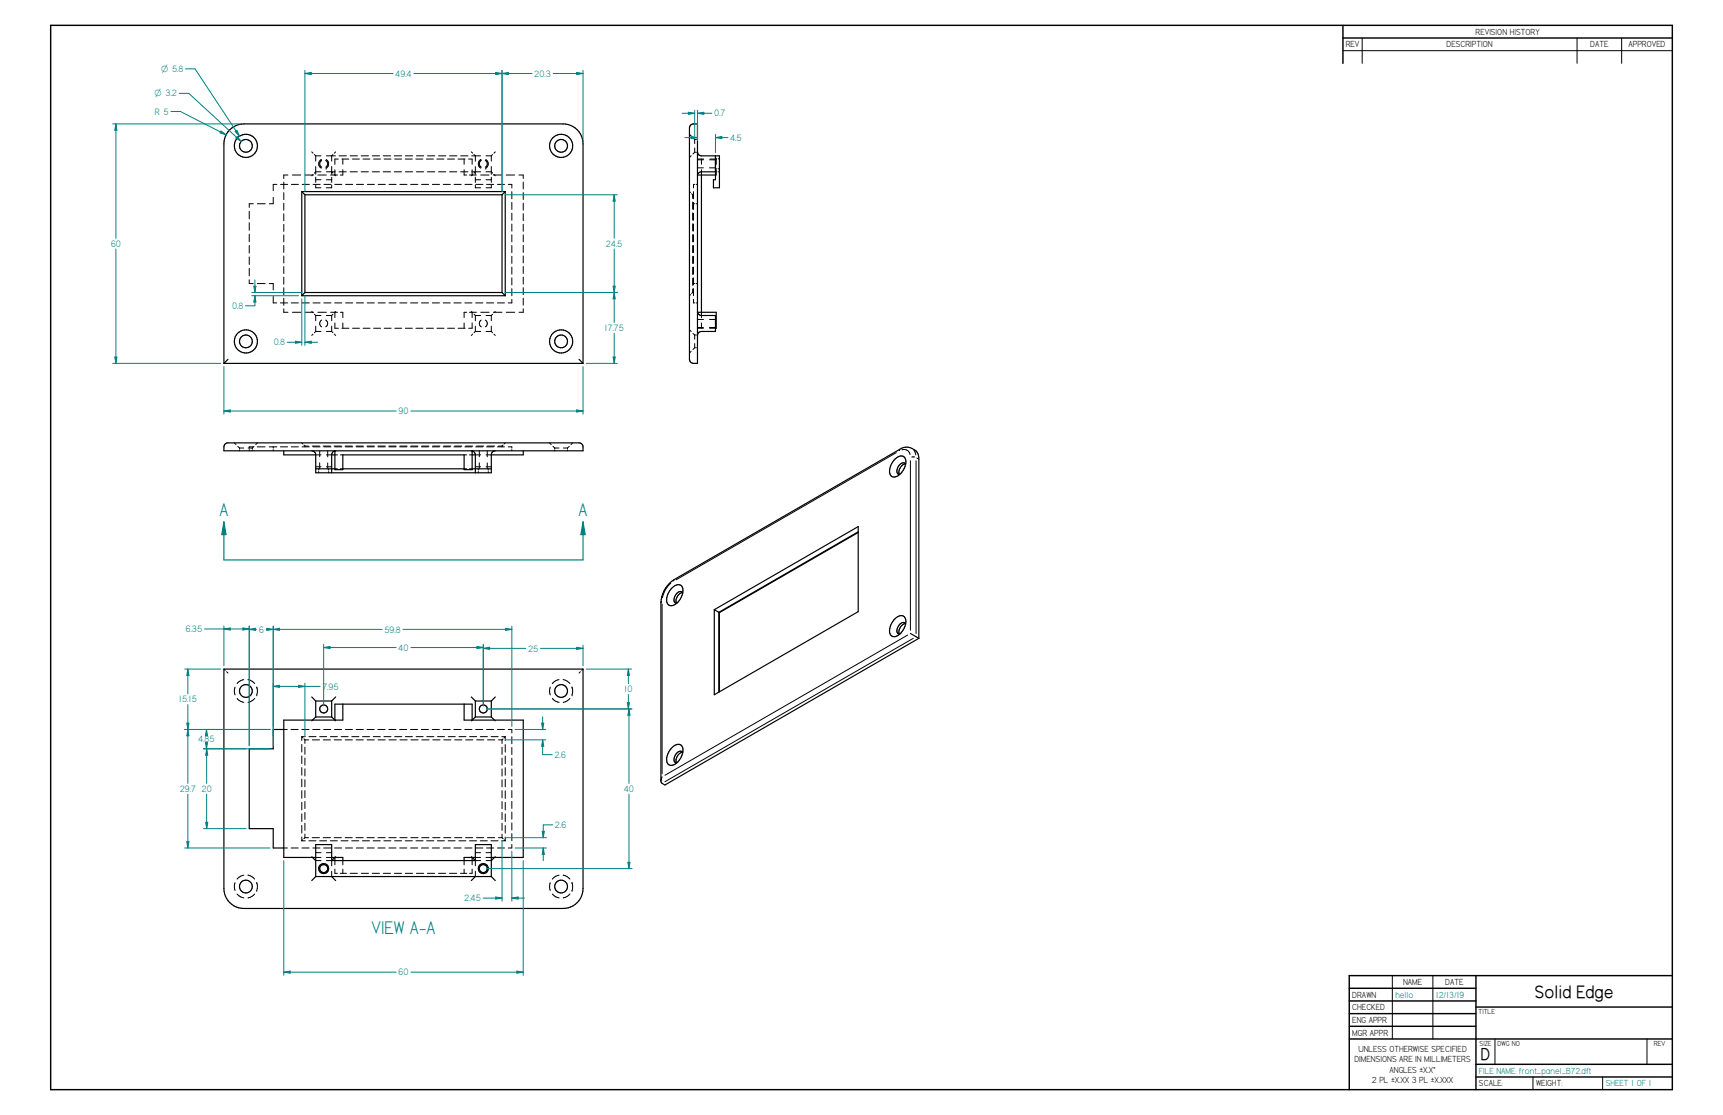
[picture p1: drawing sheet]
<svg xmlns="http://www.w3.org/2000/svg" width="864mm" height="559mm" viewBox="0 0 864 559" stroke-linecap="round" stroke-linejoin="round" font-family="sans-serif">
<g fill="none" stroke="#000" stroke-width=".72">
<path d="M25 13h813v533h-813zM673 13v19M673 19h165M676 495h64M740 489v57M838 489h-162v57M676 502h64M676 508h64M676 514h64M740 505h98M676 521h162M740 533h98"/>
<path d="M740 540h98"/>
</g>
<g fill="none" stroke="#000" stroke-width=".5">
<path d="M683 19v13M790 19v13M813 19v13M673 25h165M156 76l1 1M158 77v1M158 78v3M158 78h3M161 80h.1M161 80a2.5 2.5 0 0 0 0 4M163 80a2.5 2.5 0 0 1 0 4M164 78h4"/>
<path d="M167 77l-1 1v3M168 76v1M170 80h-2v2M170 78h4M171 80h4M172 80v2M176 78h3M177 80h3M181 78h4M182 80h3M187 78h3M187 80h4"/>
<path d="M192 78h4M193 80h3M198 78h3M198 80h3M203 80h4M203 78h4M208 80h4M209 78h3M214 80h3M214 78h4M219 80h4M220 78h3"/>
<path d="M224 80h4M225 78h4M230 80h3M231 78h4M233 80v2M235 80h2v2M236 76l1 1M236 78h5M238 77v1v3M241 80h.1M241 80a2.5 2.5 0 0 0 0 4M244 80a2.5 2.5 0 0 1 0 4"/>
<path d="M244 78h2M246 78v3M247 77l-1 1M248 76v1M346 67v1M346 78v1M347 69l1 1M348 70v2M348 74v2M348 76h1M348 70h1M348 76l-1 1"/>
<path d="M349 76h1M349 70h1M350 80h3M352 80v2M356 80h3v2M359 80h.1M360 80h1M137 99v3h-2M139 92h-2v4M141 92h3M142 91v4M142 97v3"/>
<path d="M144 88h-2v1M146 92h4M147 88h4M151 92h4M153 88h4M157 87l-1 1M157 92h3M158 83v4M158 89v2M158 93v1h3M158 90h3M159 88h5"/>
<path d="M161 86h-3v1M161 80a2 2 0 0 0 0 4M162 92h4M163 80a2 2 0 0 1 0 4M163 84h.1M164 86h4M164 90h2M166 88h3M166 83v4M166 89v2M166 93v1h-2M166 86l1 1"/>
<path d="M168 87v1M168 92h3M168 85v3M170 86h4M172 85v3h-1M173 92h4M175 86h4M179 92h3M181 86h4M184 92h4M187 86h3M190 92h3"/>
<path d="M192 86h4M195 92h4M198 86h3M200 92h4M203 86h4M206 92h3M209 86h3M211 92h4M214 86h4M217 92h3M220 86h3M222 92h4"/>
<path d="M225 86h4M228 92h3M231 86h4M233 85v3h1M233 92h4M235 88h4M236 86h5M237 85v3M237 87l-1 1M238 83v4M238 89v2M238 93v1h3"/>
<path d="M238 86v1M238 90h3M238 92h4M241 88h4M241 80a2 2 0 0 0 0 4M243 80a2 2 0 0 1 0 4M244 84h.1M244 90h2M244 86h2l1 1M244 92h3M246 83v4M246 89v2"/>
<path d="M246 93v1h-2M247 88h5M248 87v1M249 92h4M254 88h4M255 92h2v2M257 96v4M260 88h2v1M262 91v4M262 97v3M346 96v1M347 97v1"/>
<path d="M347 98h.1M347 98v1M348 98h.1M348 96v4M348 92v2M349 92h1M350 84h3M350 88h.1M352 85v3M356 84h3M356 80h3M359 86h.1"/>
<path d="M359 85h.1M359 85v3M360 85h1M360 86h1M125 106v4M125 112v3M125 117v4M127 102h-2v2M129 102h4M142 102v3M142 107v4M142 112v4"/>
<path d="M142 118v3M257 101v4M257 107v3M257 112v4M257 118v3M262 102v3M262 107v4M262 112v4M262 118v3M347 101v4M347 107v3M347 112v4"/>
<path d="M347 118v3M348 102h.1M348 101v4M348 107v3M348 112v4M348 118v3M349 102h1M125 123v4M125 129v4M125 134v4M142 123v4M142 128v4"/>
<path d="M142 134v3M142 139v3M257 123v4M257 128v4M257 134v3M257 139v4M262 123v3M262 128v4M262 134v3M262 139v3M347 123v4M347 128v4"/>
<path d="M347 134v4M347 139v4M348 123v4M348 128v4M348 134v3M348 139v4M125 140v2h2M129 142h4M135 142h2v3M137 149v3h2M141 152h3M142 155v2h2"/>
<path d="M142 144v4M142 149v4M146 152h4M147 157h4M151 152h4M153 157h4M156 156l1 1M157 152h3M158 157v1M158 158h3M158 158v3M159 157h5"/>
<path d="M162 152h4M164 158h2M166 157h3M166 158v3M167 157l-1 1M168 152h3M168 157v2M168 156v1M171 157h1v2M173 152h4M179 152h3M184 152h4"/>
<path d="M189 152h4M195 152h4M200 152h4M206 152h3M211 152h4M217 152h3M222 152h4M228 152h3M233 152h4M234 157h-1v2M235 157h4M236 156l1 1"/>
<path d="M237 157v2M238 157v1M238 158h3M238 158v3M238 152h4M241 157h4M244 158h2M244 152h3M246 158v3M247 157l-1 1M247 157h5M248 156v1"/>
<path d="M249 152h4M254 157h4M257 145v3M257 150v2h-2M262 155v2h-2M262 144v4M262 149v4M346 148h.1M347 147h.1M347 145v2M348 147h.1M348 142h.1"/>
<path d="M348 150v2M348 145v3M349 142h1M349 152h1M350 156v1M352 157v2M157 167l-1 1M158 166h3M158 163v3M158 166v1M161 160a2 2 0 0 0 0 4M163 160a2 2 0 0 1 0 4"/>
<path d="M164 166h2M166 163v3M166 166l1 1M168 167v1M168 162v3h2M171 165h4M172 162v3M177 165h3M182 165h3M187 165h4M193 165h3M198 165h3"/>
<path d="M203 165h4M208 165h4M214 165h3M219 165h4M224 165h4M230 165h3M233 162v3M237 162v3h-2M237 167l-1 1M238 166h3M238 163v3M238 166v1"/>
<path d="M241 160a2 2 0 0 0 0 4M243 160a2 2 0 0 1 0 4M244 166h2M246 163v3M246 166l1 1M248 167v1M346 165v1M346 176v1M347 167l1 1M348 168v2M348 172v2M348 174h1"/>
<path d="M348 168h1M348 174l-1 1M349 174h1M349 168h1M350 165h3M350 164h3M350 160h3M352 162v3M356 164h3M356 165h3M356 160h3M117 222l1 1"/>
<path d="M119 224l1 1M120 225h2M120 225h.1M120 225v1M124 225h2M125 225v1M126 225h.1M126 226h.1M127 224h-2v1M127 224l-1 1M129 224h4M129 222l-1 1"/>
<path d="M135 224h4M137 224v1M137 225v1M141 224h3M146 224h4M151 222l1 1M151 224h4M152 223l1 1M153 224h.1M153 224h2M157 224h3M158 228h3"/>
<path d="M158 234h3M160 235v1M160 236v1M160 226v3M160 232v3M162 224h4M164 234h2M164 228h2M164 226v3M164 232v3M165 235v1M165 236v1"/>
<path d="M167 224h4M168 224h3M168 226h.1M168 228h1M168 235h1M171 235h1M171 228h1M173 224h4M178 224h4M179 224h3M184 224h4M189 224h4"/>
<path d="M195 224h4M200 224h4M206 224h3M206 224h4M211 224h4M217 224h3M217 224h4M222 224h4M228 224h3M233 228h1M233 235h1M233 224h4"/>
<path d="M235 228h2M235 235h2M237 226h.1M238 228h3M238 234h3M238 224h4M239 224h3M240 235v1M240 236v1M240 226v3M240 232v3M244 228h2"/>
<path d="M244 234h2M244 224h3M244 226v3M244 232v3M244 224h4M245 235v1M245 236v1M249 224h4M250 224h2M252 224h.1M252 223v1M253 222v1"/>
<path d="M255 224h2v1M257 225v1M275 222l1 1M277 224l1 1M278 225h2M278 225h.1M278 225v1M282 225h2M284 225h.1M284 226h.1M285 224l-1 1M287 222l-1 1"/>
<path d="M449 227l-110 64M451 225h.1M451 225v1M452 225h2l2 3M452 225h.1M456 228h.1M456 231v85M458 226l1 2M458 229h-1M459 231v87M460 230h.1M336 292a13 13 0 0 0-4 8"/>
<path d="M338 291h.1M331 302h.1M332 301l-1 1M332 301h.1M332 303v85M455 318l-122 71M458 320l-125 72M698 489v32M718 489v32M749 521v12M768 540v6M803 540v6"/>
<path d="M825 521v12"/>
</g>
<g fill="none" stroke="#000" stroke-width=".59">
<path d="M346 63l1-1h3v120h-4v-2zM350 76l1 2h10v16h-3v-4h1v-12M151 96h102M151 96v52M151 96l2 2M153 98v49M153 98h99M252 98v49M253 96v52M253 96l-1 2M352 88v69M359 86h-8l-1 2h9"/>
<path d="M151 148h102M153 147h99M153 147l-2 1M252 147l1 1M359 165v-8h-9l1 1h8v8h-8l-1 2M112 182v-110a10 10 0 0 1 10-10h160a10 10 0 0 1 10 10v110M112 182h180M114 180l-2 2M290 180l2 2M113 223l1-1h176l2 1v3h-180zM142 226v2h16M156 226l2 1v1"/>
<path d="M158 228v9h88v-9M158 235h10M166 228v9M166 228h2M168 226v9h4v-7h61v7h4v-9M168 226h-1l-1 2M172 235h61M236 226l2 1v1M237 235h9M237 228h1M238 228v9M248 226h-1l-1 2"/>
<path d="M262 226v2h-16M449 230a3 3 0 0 1 4-1 3 3 0 0 1 1 4 6 6 0 0 1-7 6 6 6 0 0 1 2-9zM454 232a4 4 0 0 0-3 6M454 233a2.9 2.9 0 0 0-3 0 2.9 2.9 0 0 0-1 3v1l1 1M430 267l-70 40M430 267l-69 40M337 295a3 3 0 0 1 4-2 3 3 0 0 1 1 5 6 6 0 0 1-7 5 6 6 0 0 1 2-8zM342 297a4 4 0 0 0-3 5M342 297a2.4 2.4 0 0 0-2 0 2.4 2.4 0 0 0-2 2 1.9 1.9 0 0 0 0 2 1.9 1.9 0 0 0 1 1M358 306l72-42v43l-72 41zM358 306l2 1M360 307h1"/>
<path d="M360 307v40M361 307v40M449 310a3 3 0 0 1 4-1 3 3 0 0 1 1 4 6 6 0 0 1-7 6 6 6 0 0 1 2-9zM454 313a4 4 0 0 0-3 5M454 313a2.4 2.4 0 0 0-3-1 2.4 2.4 0 0 0-1 3 1.9 1.9 0 0 0-1 2 1.9 1.9 0 0 0 2 1M456 317l5 3M461 320v-90a6 6 0 0 0-10-5l-113 65a14 14 0 0 0-7 12v89M461 320l-128 73-1-1-1-1M337 375a3 3 0 0 1 4-2 3 3 0 0 1 1 5 6 6 0 0 1-7 5 6 6 0 0 1 2-8zM342 377a4 4 0 0 0-3 5M342 377a2.4 2.4 0 0 0-2 0 2.4 2.4 0 0 0-2 2 1.9 1.9 0 0 0 0 2 1.9 1.9 0 0 0 1 1M332 389l-1 2"/>
<circle cx="123" cy="73" r="3"/>
<circle cx="123" cy="73" r="6"/>
<circle cx="281" cy="73" r="6"/>
<circle cx="281" cy="73" r="3"/>
<circle cx="123" cy="171" r="3"/>
<circle cx="123" cy="171" r="6"/>
<circle cx="281" cy="171" r="3"/>
<circle cx="281" cy="171" r="6"/>
</g>
<path d="M112 262v19h180" fill="none" stroke="#008080" stroke-width=".59"/>
<path d="M112 262l1 6h-2z" fill="#008080"/>
<path d="M112 262l1 6h-2zM292 262v19" fill="none" stroke="#008080" stroke-width=".59"/>
<path d="M292 262l1 6h-2z" fill="#008080"/>
<path d="M292 262l1 6h-2z" fill="none" stroke="#008080" stroke-width=".59"/>
<g fill="none" stroke="#000" stroke-width=".59">
<path d="M112 335h180v110a10 10 0 0 1-10 10h-160a10 10 0 0 1-10-10zM156 349l2 2M158 359h8M158 351v8M158 351h8M158 359l-1 2M166 351v8M166 359l2 2v-8h69v8l1-2M168 349l-2 2M172 353v8h-30v69h16M233 353v8h29v69h-16M236 349l2 2"/>
<path d="M238 359h8M238 351h8M238 351v8M246 351v8M246 359l2 2M248 349l-2 2M142 366h-5v9h-12v40h12v10h5M157 430l1 1M158 439l-2 2M158 439h88M166 431v-8h-8v16M166 439l2 2"/>
<path d="M166 431l2-1v1M166 430h6v1M166 431h72M237 431v-1l1 1M238 431v-8h8v16M238 439l-2 2M238 430h-5v1M246 439l2 2M248 430l-2 1"/>
<circle cx="123" cy="346" r="3"/>
<circle cx="162" cy="355" r="2"/>
<circle cx="242" cy="355" r="2"/>
<circle cx="281" cy="346" r="3"/>
<circle cx="162" cy="435" r="2.5"/>
<circle cx="162" cy="435" r="2"/>
<circle cx="242" cy="435" r="2"/>
<circle cx="242" cy="435" r="2.5"/>
<circle cx="123" cy="444" r="3"/>
<circle cx="281" cy="444" r="3"/>
</g>
<g fill="none" stroke="#000" stroke-width=".5">
<path d="M112 335l1 1M114 337h.1M291 337h-1M292 335v1M118 344v4M119 350l3 2M122 341l-3 2M124 341l4 2M128 350l-4 2M129 348h.1M129 344h.1M129 344v4"/>
<path d="M276 344v4M277 350l3 2M280 341l-3 2M282 341l4 2M286 350l-4 2M287 344h.1M287 348h.1M287 344v4M142 366h2M146 366h3M151 369v2M151 373v4"/>
<path d="M151 379v4M151 369h2M151 369l1 1M151 366h4M152 370l1 1M153 371h2M153 371v2M153 374v4M153 380v3M155 369h3M156 361h.1M157 371h3"/>
<path d="M157 361h.1M157 366h3M160 369h4M162 371h4M162 366h4M166 369h3M168 371h3M168 366h3M168 361h.1M171 369h3M173 371h4M173 366h4"/>
<path d="M176 369h4M178 371h4M179 366h3M182 369h3M184 371h4M184 366h4M187 369h4M189 366h4M189 371h4M192 369h4M195 366h3M195 371h4"/>
<path d="M198 369h3M200 366h4M200 371h4M203 369h4M206 366h3M206 371h4M209 369h3M211 366h4M211 371h4M214 369h3M217 366h3M217 371h4"/>
<path d="M219 369h4M222 366h4M222 371h4M225 369h3M227 366h4M228 371h4M230 369h4M233 366h4M233 371h4M235 369h4M236 361h.1M237 361h.1"/>
<path d="M238 366h4M239 371h3M241 369h3M244 366h3M244 371h4M246 369h4M248 361h.1M249 366h4M250 371h2M252 369h1M252 371v2M252 374v4"/>
<path d="M252 380v3M252 370v1M253 369v2M253 373v4M253 379v4M253 369v1M255 366h2v1M257 369v4M257 375v3M257 380v4M151 385v3M151 390v4"/>
<path d="M151 396v4M153 385v4M153 391v3M153 396v4M252 385v4M252 391v3M252 396v4M253 385v4M253 391v3M253 396v4M257 385v4M257 391v3"/>
<path d="M257 396v4M151 402v4M151 408v4M151 414v3M151 419v2M153 420h-1M153 420h2M153 402v3M153 407v4M153 413v3M153 418v2M157 420h3"/>
<path d="M162 420h4M167 420h4M173 420h4M178 420h4M184 420h4M189 420h4M195 420h4M200 420h4M206 420h4M211 420h4M217 420h4M222 420h4"/>
<path d="M228 420h3M233 420h4M239 420h3M244 420h4M250 420h2M252 420h.1M252 402v3M252 407v4M252 413v3M252 418v2M253 402v4M253 408v4"/>
<path d="M253 414v4M253 420v1M257 402v3M257 407v4M257 412v4M257 418v3M122 439l-3 2M124 439l4 2M142 425h2M146 425h3M151 421h2M151 425h4"/>
<path d="M152 421h-1M155 421h3M156 429h.1M157 430h.1M157 425h3M158 431h3M158 430h3M158 427h3M160 421h4M162 425h4M164 430h2M164 431h2v3"/>
<path d="M164 427h2M166 421h3M166 437v2M168 425h3M168 436v2h1M168 431v2M168 430h.1M168 429h.1M171 438h3M171 421h3M172 431v2M172 436v2"/>
<path d="M173 425h4M176 438h3M176 421h4M179 425h3M181 438h4M182 421h3M184 425h4M187 438h3M187 421h4M189 425h4M192 438h4M192 421h4"/>
<path d="M195 425h4M198 438h3M198 421h3M200 425h4M203 421h4M203 438h4M206 425h3M208 421h4M209 438h3M211 425h4M214 421h3M214 438h4"/>
<path d="M217 425h3M219 421h4M220 438h3M222 425h4M225 421h3M225 438h4M228 425h3M230 421h4M231 438h3M233 431v2M233 436v2M233 425h4"/>
<path d="M235 421h4M236 429h.1M237 430h.1M237 436v2h-2M237 431v2M238 437v2M238 430h3M238 427h3M238 425h4M241 421h3M241 431h-3v3M244 430h2"/>
<path d="M244 427h2M244 431h2M244 425h3M246 421h4M248 430h.1M248 429h.1M249 425h4M251 421h2M253 421h.1M257 423v2h-2M280 439l-3 2M282 439l4 2"/>
<path d="M118 442v4M119 448l3 2M128 448l-4 2M129 446h.1M129 442h.1M129 442v4M276 442v4M277 448l3 2M286 448l-4 2M287 442h.1M287 446h.1M287 442v4"/>
</g>
<path d="M90 47h5l26 24M119 68l2 3-3-2z" fill="none" stroke="#008080" stroke-width=".5"/>
<path d="M119 68l2 3-3-2z" fill="#008080"/>
<path d="M93 35h5l22 33M118 66l1-1 1 3z" fill="none" stroke="#008080" stroke-width=".5"/>
<path d="M118 66l1-1 1 3z" fill="#008080"/>
<path d="M112 184v24M292 184v24M112 206l3-1v2z" fill="none" stroke="#008080" stroke-width=".5"/>
<path d="M112 206l3-1v2z" fill="#008080"/>
<path d="M289 205l3 1-3 1z" fill="none" stroke="#008080" stroke-width=".5"/>
<path d="M289 205l3 1-3 1z" fill="#008080"/>
<path d="M56 62h65M58 62l1 3h-1zM56 182h55M112 206h87M206 206h86" fill="none" stroke="#008080" stroke-width=".5"/>
<path d="M58 62l1 3h-1z" fill="#008080"/>
<path d="M58 179h1l-1 3z" fill="none" stroke="#008080" stroke-width=".5"/>
<path d="M58 179h1l-1 3z" fill="#008080"/>
<path d="M86 56h4l23 12M58 62v57M111 66l2 2-3-1zM58 125v57" fill="none" stroke="#008080" stroke-width=".5"/>
<path d="M111 66l2 2-3-1z" fill="#008080"/>
<path d="M252 35v61M252 37l3-1v1zM292 35v36" fill="none" stroke="#008080" stroke-width=".5"/>
<path d="M252 37l3-1v1z" fill="#008080"/>
<path d="M289 36l3 1h-3z" fill="none" stroke="#008080" stroke-width=".5"/>
<path d="M289 36l3 1h-3z" fill="#008080"/>
<path d="M252 37h15M277 37h15M253 98h56M253 147h56M307 143h1v4z" fill="none" stroke="#008080" stroke-width=".5"/>
<path d="M307 143h1v4z" fill="#008080"/>
<path d="M308 98v3h-1z" fill="none" stroke="#008080" stroke-width=".5"/>
<path d="M308 98v3h-1z" fill="#008080"/>
<path d="M153 35v61M248 36l4 1h-4zM252 35v61M308 98v21M308 125v22" fill="none" stroke="#008080" stroke-width=".5"/>
<path d="M248 36l4 1h-4z" fill="#008080"/>
<path d="M153 37l3-1v1z" fill="none" stroke="#008080" stroke-width=".5"/>
<path d="M153 37l3-1v1z" fill="#008080"/>
<path d="M153 37h44M207 37h45M253 147h56M308 147v3h-1zM294 182h15" fill="none" stroke="#008080" stroke-width=".5"/>
<path d="M308 147v3h-1z" fill="#008080"/>
<path d="M307 179h1v3z" fill="none" stroke="#008080" stroke-width=".5"/>
<path d="M307 179h1v3z" fill="#008080"/>
<path d="M123 153h5M126 147h25M126 148h24M127 143h1v4zM308 147v15M308 167v15" fill="none" stroke="#008080" stroke-width=".5"/>
<path d="M127 143h1v4z" fill="#008080"/>
<path d="M128 148v3h-1z" fill="none" stroke="#008080" stroke-width=".5"/>
<path d="M128 148v3h-1z" fill="#008080"/>
<path d="M128 140v7M128 148v5M151 150v23M153 148v25M153 172l3-1v1z" fill="none" stroke="#008080" stroke-width=".5"/>
<path d="M153 172l3-1v1z" fill="#008080"/>
<path d="M148 171l3 1h-3z" fill="none" stroke="#008080" stroke-width=".5"/>
<path d="M148 171l3 1h-3z" fill="#008080"/>
<path d="M346 68l4 1h-4zM350 67v4M359 67v10M144 172h7M153 172h6" fill="none" stroke="#008080" stroke-width=".5"/>
<path d="M346 68l4 1h-4z" fill="#008080"/>
<path d="M359 69l3-1v1z" fill="none" stroke="#008080" stroke-width=".5"/>
<path d="M359 69l3-1v1z" fill="#008080"/>
<path d="M345 56l3 1h-3zM348 55v13M350 55v16M343 69h7M359 69h6" fill="none" stroke="#008080" stroke-width=".5"/>
<path d="M345 56l3 1h-3z" fill="#008080"/>
<path d="M350 57l3-1v1z" fill="none" stroke="#008080" stroke-width=".5"/>
<path d="M350 57l3-1v1z" fill="#008080"/>
<path d="M342 57h6M350 57h7M142 431v58M262 431v58M142 487h3v1z" fill="none" stroke="#008080" stroke-width=".5"/>
<path d="M142 487h3v1z" fill="#008080"/>
<path d="M259 487h3l-3 1z" fill="none" stroke="#008080" stroke-width=".5"/>
<path d="M259 487h3l-3 1z" fill="#008080"/>
<path d="M93 366h42M94 366l1 3h-1zM93 425h42M142 487h57M206 487h56" fill="none" stroke="#008080" stroke-width=".5"/>
<path d="M94 366l1 3h-1z" fill="#008080"/>
<path d="M94 422h1l-1 3z" fill="none" stroke="#008080" stroke-width=".5"/>
<path d="M94 422h1l-1 3z" fill="#008080"/>
<path d="M94 366v27M102 375h21M94 398v27M102 415h21M103 412h1v3z" fill="none" stroke="#008080" stroke-width=".5"/>
<path d="M103 412h1v3z" fill="#008080"/>
<path d="M104 375v3h-1z" fill="none" stroke="#008080" stroke-width=".5"/>
<path d="M104 375v3h-1z" fill="#008080"/>
<path d="M93 335h18M93 366h42M94 362h1l-1 4zM104 375v18M104 398v17" fill="none" stroke="#008080" stroke-width=".5"/>
<path d="M94 362h1l-1 4z" fill="#008080"/>
<path d="M94 335l1 3h-1z" fill="none" stroke="#008080" stroke-width=".5"/>
<path d="M94 335l1 3h-1z" fill="#008080"/>
<path d="M112 314v20M112 315h3v1zM125 314v60M94 335v13M94 353v13" fill="none" stroke="#008080" stroke-width=".5"/>
<path d="M112 315h3v1z" fill="#008080"/>
<path d="M122 315h3l-3 1z" fill="none" stroke="#008080" stroke-width=".5"/>
<path d="M122 315h3l-3 1z" fill="#008080"/>
<path d="M103 315h22M125 314v60M125 315h3v1zM137 314v60" fill="none" stroke="#008080" stroke-width=".5"/>
<path d="M125 315h3v1z" fill="#008080"/>
<path d="M134 315h3l-3 1z" fill="none" stroke="#008080" stroke-width=".5"/>
<path d="M134 315h3l-3 1z" fill="#008080"/>
<path d="M125 315h4M133 315h4M137 314v50M253 315h4l-4 1zM257 314v50" fill="none" stroke="#008080" stroke-width=".5"/>
<path d="M253 315h4l-4 1z" fill="#008080"/>
<path d="M137 315h3v1z" fill="none" stroke="#008080" stroke-width=".5"/>
<path d="M137 315h3v1z" fill="#008080"/>
<path d="M137 315h55M202 315h55M102 375h33M102 366h33M103 372h1v3z" fill="none" stroke="#008080" stroke-width=".5"/>
<path d="M103 372h1v3z" fill="#008080"/>
<path d="M104 366v3h-1z" fill="none" stroke="#008080" stroke-width=".5"/>
<path d="M104 366v3h-1z" fill="#008080"/>
<path d="M104 366v2M104 373v2M252 421v31M257 427v25M257 450h3v1z" fill="none" stroke="#008080" stroke-width=".5"/>
<path d="M257 450h3v1z" fill="#008080"/>
<path d="M248 450h4l-4 1z" fill="none" stroke="#008080" stroke-width=".5"/>
<path d="M248 450h4l-4 1z" fill="#008080"/>
<path d="M253 371h21M258 366h16M271 362h2l-1 4zM272 378h5M242 450h10M257 450h6" fill="none" stroke="#008080" stroke-width=".5"/>
<path d="M271 362h2l-1 4z" fill="#008080"/>
<path d="M272 371l1 3h-2z" fill="none" stroke="#008080" stroke-width=".5"/>
<path d="M272 371l1 3h-2z" fill="#008080"/>
<path d="M272 359v7M272 371v7M253 420h21M272 413h5M258 425h16M272 425l1 3h-1z" fill="none" stroke="#008080" stroke-width=".5"/>
<path d="M272 425l1 3h-1z" fill="#008080"/>
<path d="M272 417h1l-1 3z" fill="none" stroke="#008080" stroke-width=".5"/>
<path d="M272 417h1l-1 3z" fill="#008080"/>
<path d="M137 342v27M150 343l3 1-3 1zM153 342v27M272 413v7M272 425v6" fill="none" stroke="#008080" stroke-width=".5"/>
<path d="M150 343l3 1-3 1z" fill="#008080"/>
<path d="M137 344l3-1v2z" fill="none" stroke="#008080" stroke-width=".5"/>
<path d="M137 344l3-1v2z" fill="#008080"/>
<path d="M162 323v31M162 325l3-1v1zM242 323v31M137 344h23" fill="none" stroke="#008080" stroke-width=".5"/>
<path d="M162 325l3-1v1z" fill="#008080"/>
<path d="M239 324l3 1h-3z" fill="none" stroke="#008080" stroke-width=".5"/>
<path d="M239 324l3 1h-3z" fill="#008080"/>
<path d="M162 325h37M206 325h36M244 355h73M315 355l1 3h-1zM244 435h73" fill="none" stroke="#008080" stroke-width=".5"/>
<path d="M315 355l1 3h-1z" fill="#008080"/>
<path d="M315 432h1l-1 3z" fill="none" stroke="#008080" stroke-width=".5"/>
<path d="M315 432h1l-1 3z" fill="#008080"/>
<path d="M294 335h23M244 355h73M314 352h1v3zM315 355v38M315 398v37" fill="none" stroke="#008080" stroke-width=".5"/>
<path d="M314 352h1v3z" fill="#008080"/>
<path d="M315 335v3h-1z" fill="none" stroke="#008080" stroke-width=".5"/>
<path d="M315 335v3h-1z" fill="#008080"/>
<path d="M242 323v31M289 324l3 1h-3zM292 323v11M315 335v8M315 348v7" fill="none" stroke="#008080" stroke-width=".5"/>
<path d="M289 324l3 1h-3z" fill="#008080"/>
<path d="M242 325l3-1v1z" fill="none" stroke="#008080" stroke-width=".5"/>
<path d="M242 325l3-1v1z" fill="#008080"/>
<path d="M242 325h22M271 325h21" fill="none" stroke="#008080" stroke-width=".5"/>
<g font-size="10.4" fill="#008080">
<text x="110" y="258">A</text>
<text x="290" y="258">A</text>
<text x="186" y="468">VIEW A-A</text>
</g>
<text font-size="10" x="769" y="500">Solid Edge</text>
<text font-size="9.7" x="742" y="531">D</text>
<g font-size="5.2" fill="#008080">
<text x="198" y="38">49.4</text>
<text x="268" y="38">20.3</text>
<text x="78" y="57">R 5</text>
<text x="358" y="58">0.7</text>
<text x="366" y="71">4.5</text>
<text x="55" y="124">60</text>
<text x="304" y="124">24.5</text>
<text x="116" y="155">0.8</text>
<text x="303" y="166">17.75</text>
<text x="137" y="173">0.8</text>
<text x="200" y="208">90</text>
<text x="93" y="317">6.35</text>
<text x="130" y="317">6</text>
<text x="193" y="317">59.8</text>
<text x="200" y="326">40</text>
<text x="265" y="327">25</text>
<text x="162" y="346">7.95</text>
<text x="313" y="347">10</text>
<text x="90" y="352">15.15</text>
<text x="99" y="372">4.85</text>
<text x="278" y="380">2.6</text>
<text x="90" y="397">29.7</text>
<text x="101" y="397">20</text>
<text x="313" y="397">40</text>
<text x="278" y="415">2.6</text>
<text x="233" y="452">2.45</text>
<text x="200" y="489">60</text>
</g>
<g font-size="5">
<text x="740" y="17">REVISION HISTORY</text>
<text x="674" y="24">REV</text>
<text x="725" y="24">DESCRIPTION</text>
<text x="797" y="24">DATE</text>
<text x="816" y="24">APPROVED</text>
<text x="703" y="494">NAME</text>
<text x="724" y="494">DATE</text>
<text x="678" y="500">DRAWN</text>
<text x="678" y="506">CHECKED</text>
<text x="678" y="513">ENG APPR</text>
<text x="678" y="519">MGR APPR</text>
<text x="681" y="527">UNLESS OTHERWISE SPECIFIED</text>
<text x="679" y="532">DIMENSIONS ARE IN MILLIMETERS</text>
<text x="696" y="538">ANGLES ±X.X°</text>
<text x="688" y="543">2 PL ±X.XX 3 PL ±X.XXX</text>
<text x="741" y="544">SCALE:</text>
<text x="770" y="544">WEIGHT:</text>
</g>
<g font-size="5" fill="#008080">
<text x="699" y="500">hello</text>
<text x="720" y="500">12/13/19</text>
<text x="741" y="538">FILE NAME: front_panel_B72.dft</text>
<text x="805" y="544">SHEET 1 OF 1</text>
</g>
<g font-size="4.9" fill="#008080">
<text x="81" y="36">O 5.8</text>
<text x="77" y="48">O 3.2</text>
</g>
<g font-size="4.1">
<text x="741" y="508">TITLE</text>
<text x="742" y="524">SIZE</text>
<text x="751" y="524">DWG NO</text>
<text x="829" y="524">REV</text>
</g>
</svg>
